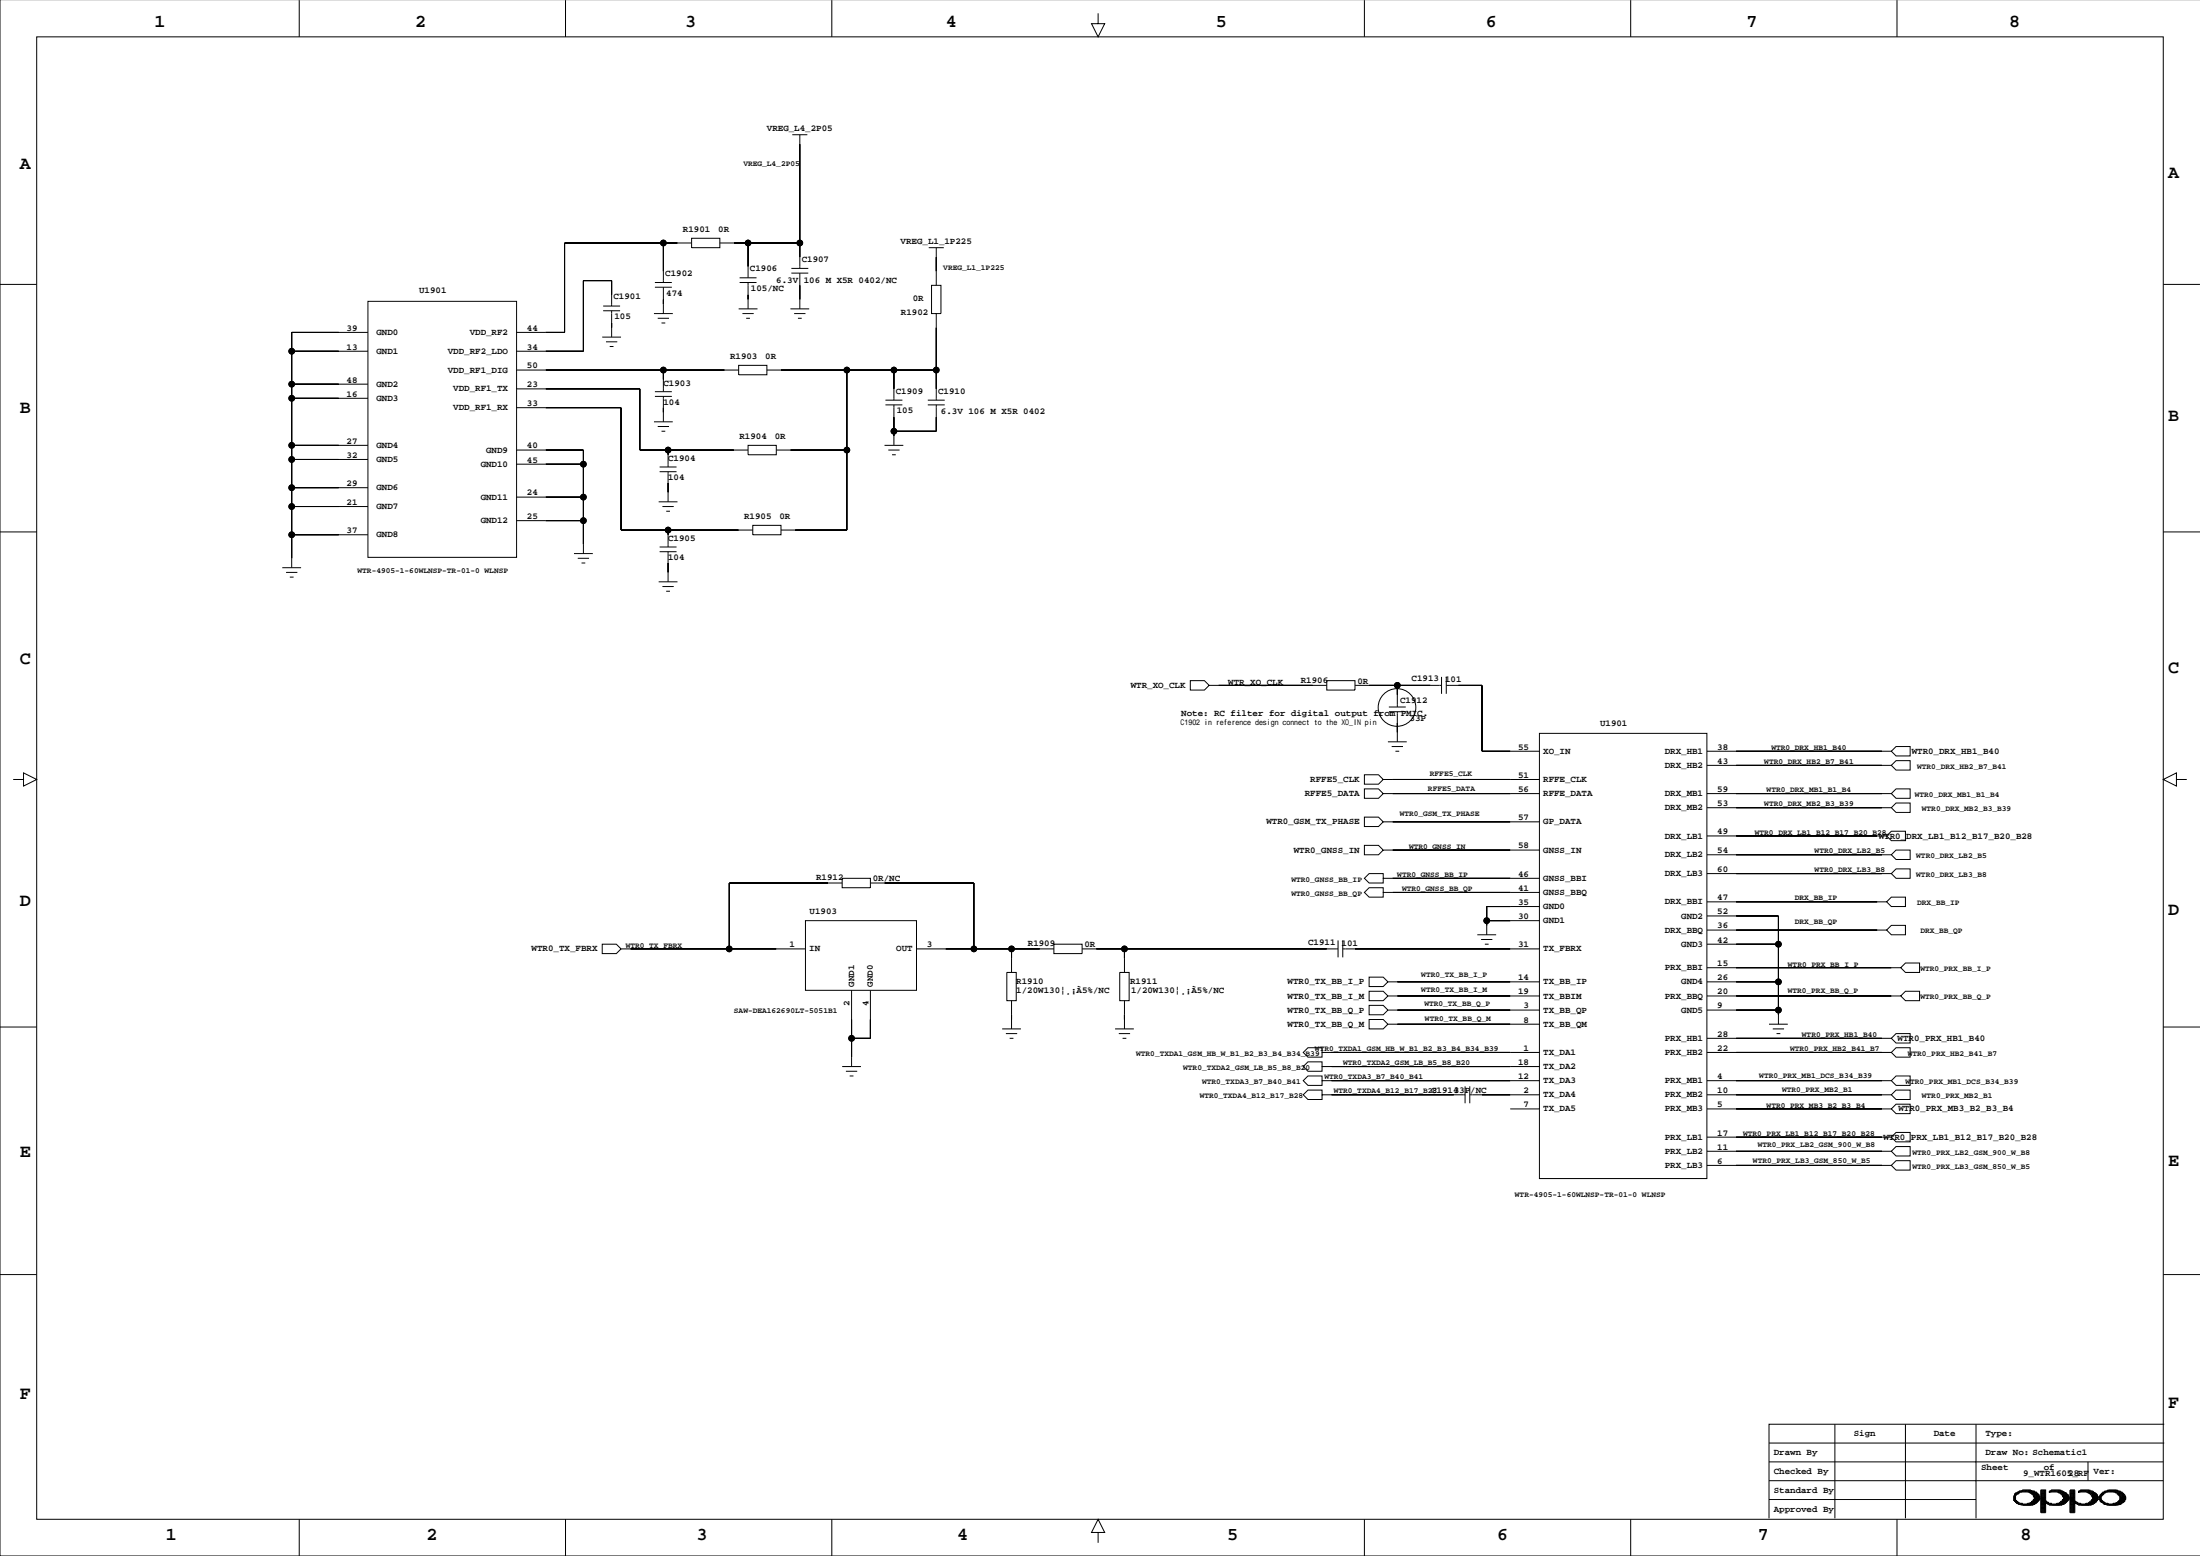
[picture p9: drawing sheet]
<svg xmlns="http://www.w3.org/2000/svg" width="594mm" height="420mm" viewBox="0 0 594 420" stroke-linecap="round" stroke-linejoin="round" font-family="sans-serif">
<g fill="none" stroke="#000" stroke-width=".27">
<path d="M0 -.1v419.9h593.8M9.9 9.9h573.9v400h-573.9zM80.8 0v9.9M152.6 0v9.9M224.5 0v9.9M296.4 3.6v2.8h1.7l-1.7 3.5-1.8-3.5h1.8M368.2 0v9.9M440.1 0v9.9M511.9 0v9.9M213.8 36.4h4.1M215.9 38.9h.1M215.9 36.4v36"/>
<path d="M215.8 44.3h.1M0 76.7h9.9M176.7 76.2h4.6M176.7 77.5h4.6M179 65.6v10.6M179 77.5v7.1M186.6 65.6h-34.2v24.1h-13M186.6 64.3h7.7v2.5h-7.7zM194.3 65.6h21.6M199.6 76.2h4.6M199.6 75h4.6M201.9 65.6v9.4"/>
<path d="M201.9 76.2v7.1M213.6 73.7h4.5M213.6 72.4h4.5M215.9 73.7v9.6M250.6 66.8h4.1M251.4 77h2.5v7.6h-2.5zM252.7 69.4h.1M252.7 66.8v10.2M583.8 76.7h9.9M78.7 94.8h20.6M99.3 89.7h-20.6v63.5M99.3 81.3h40.1v69.1h-40.1z"/>
<path d="M139.4 99.8h59.9M162.5 91h5.1M162.8 83.8h4.5M162.8 82.6h4.5M163.5 92.2h3.1M164.6 93.5h1M165.1 88.4h.1M165.1 82.6v-6.9h-7.7v19.1h-18M165.1 83.8v7.2M176.5 84.6h5.1M177.5 85.9h3.1M178.5 87.1h1"/>
<path d="M179 82.1h.1M179 99.8v5.9M199.3 98.6h7.7v2.5h-7.7zM199.3 83.3h5.1M200.4 84.6h3M201.4 85.9h1M201.9 80.8h.1M207 99.8h45.7M213.3 83.3h5.1M214.3 84.6h3.1M215.3 85.9h1.1M215.9 80.8h.1"/>
<path d="M228.5 99.8v43.2h-17.7M241.2 99.8v8.2M252.7 84.6v23.4M78.7 103.6h20.6M78.7 107.5h20.6M139.4 104.9h33.3v16.5h29.2M139.4 110h28.2v33h35.6M176.5 113.8h5.1M176.7 105.7h4.6M176.7 106.9h4.6M177.5 115.1h3.1M178.5 116.3h1"/>
<path d="M179 111.3h.1M179 106.9v6.9M239 109.2h4.5M239 108h4.5M241.2 117.6h.1M241.2 109.2v11M250.4 109.2h4.6M250.4 108h4.6M252.7 109.2v7.1h-11.5M78.7 120.2h20.6M78.7 136.7h20.6M78.7 124h20.6"/>
<path d="M78.7 131.6h20.6M139.4 121.4h18v28M139.4 125.2h18M139.4 134.1h18M177.8 135.4h5M178 126h4.6M178 127.3h4.6M178.8 136.7h3M179.8 137.9h1M180.3 132.9h.1M180.3 121.4v4.6M180.3 127.3v8.1"/>
<path d="M201.9 120.2h7.6v2.5h-7.6zM209.5 121.4h19M238.7 120.2h5.1M239.7 121.4h3.1M240.7 122.7h1.1M0 143.5h9.9M76.2 153.2h5.1M77.2 154.4h3M78.2 155.7h1M78.7 144.3h20.6M78.7 150.6h.1M139.4 140.5h18"/>
<path d="M154.9 149.4h5.1M155.9 150.6h3.1M156.9 151.9h1.1M157.4 146.8h.1M177.8 157h5M178 147.6h4.6M178 148.8h4.6M178.8 158.2h3M179.8 159.5h1M180.3 154.4h.1M180.3 143v4.6M180.3 148.8v8.2"/>
<path d="M203.2 141.7h7.6v2.6h-7.6zM583.8 143.5h9.9M326.3 184.9l-1.3 1.3h-3.8v-2.6h3.8l1.3 1.3h31.8M358.1 183.6h7.6v2.6h-7.6zM365.7 184.9h23.3M374.8 190.7h4.6M374.8 192h4.6M377.1 197.6h.1M377.1 184.9v5.8M377.1 192v8.1M389 182.6v4.6M390.3 184.9h9.7v17.8h15.4"/>
<path d="M390.3 182.6v4.6M415.4 197.9h45.3v120.1h-45.3zM3.6 210.3h2.7v-1.8l3.6 1.8-3.6 1.8v-1.8M373.3 214.1l-1.3 1.3h-3.8v-2.6h3.8l1.3 1.3h42.1M373.3 210.3l-1.3 1.3h-3.8v-2.6h3.8l1.3 1.3h42.1M374.6 200.1h5M375.6 201.4h3M376.6 202.7h1M460.7 214.1h49.7l1.3 1.3h3.8v-2.6h-3.8l-1.3 1.3M460.7 217.9h49.7l1.3 1.3h3.8v-2.5h-3.8l-1.3 1.2M460.7 206.5h49.7l1.3 1.3h3.8v-2.6h-3.8l-1.3 1.3M460.7 202.7h49.7l1.3 1.3h3.8v-2.6h-3.8l-1.3 1.3"/>
<path d="M587.4 210.3v-1.8l-3.6 1.8 3.6 1.8v-1.8h2.8M227.3 238.2h-30.5v17.8M227.3 237h7.6v2.5h-7.6zM234.9 238.2h27.9v17.8M373.3 229.3l-1.3 1.3h-3.8v-2.5h3.8l1.3 1.2h42.1M373.3 237v1.2h-3.8l-1.3-1.2 1.3-1.3h3.8v1.3h42.1M373.3 221.7l-1.3 1.3h-3.8v-2.5h3.8l1.3 1.2h42.1M460.7 235.7h49.7l1.3 1.3h3.8v-2.6h-3.8l-1.3 1.3M460.7 230.6h49.7l1.3 1.3h3.8v-2.6h-3.8l-1.3 1.3M460.7 225.5h48.5l1.2-1.2h3.8v2.5h-3.8l-1.2-1.3M167.6 256l-1.3 1.3h-3.8v-2.6h3.8l1.3 1.3h49.8M217.4 248.4h29.9v18.8h-29.9z"/>
<path d="M247.3 256h37.1M273 256v6.4M284.4 254.7h7.6v2.6h-7.6zM292 256h69.1M303.5 256v6.4M361.1 253.7v4.6M362.4 256h53M362.4 253.7v4.6M373.3 240.8v1.2h-3.8l-1.3-1.2 1.3-1.3h3.8v1.3h42.1M398.7 252.2h5.1M399.7 253.5h3.1M400.7 254.7h1"/>
<path d="M401.2 249.7h.1M401.2 248.4h14.2M415.4 244.6h-14.2v7.6M460.7 250.9h48.5l1.2 1.3h3.8v-2.5h-3.8l-1.2 1.2M460.7 243.3h48.5l1.2 1.3h3.8v-2.6h-3.8l-1.2 1.3M460.7 247.1h19.3v29.2M460.7 254.7h19.3M0 277.1h9.9M229.8 267.2v20.6M234.9 267.2v12.9h-5.1M270.4 277.6h5.1M271.5 278.9h3"/>
<path d="M271.7 262.4h2.6v7.6h-2.6zM273 275.1h.1M273 270v7.6M300.9 277.6h5.1M301.9 278.9h3.1M302.2 262.4h2.5v7.6h-2.5zM303.5 275.1h.1M303.5 270v7.6M374.6 276.3l-1.3 1.3h-3.8v-2.5h3.8l1.3 1.2h40.8M374.6 272.5l-1.3 1.3h-3.8v-2.6h3.8l1.3 1.3h40.8M374.6 268.7l-1.3 1.3h-3.8v-2.6h3.8l1.3 1.3h40.8M374.6 264.9l-1.3 1.3h-3.8v-2.6h3.8l1.3 1.3h40.8"/>
<path d="M460.7 268.7h52.3l1.2 1.3h3.8v-2.6h-3.8l-1.2 1.3M460.7 261.1h52.3l1.2 1.3h3.8v-2.6h-3.8l-1.2 1.3M460.7 264.9h19.3M460.7 272.5h19.3M477.4 276.3h5.1M478.4 277.6h3.1M479.4 278.9h1.1M480 273.8h.1M583.8 277.1h9.9M227.3 287.8h5.1M228.3 289h3M229.3 290.3h1"/>
<path d="M229.8 285.2h.1M272.5 280.1h1M303 280.1h1M356.8 295.4v1.2h-3.8l-1.3-1.2 1.3-1.3h3.8v1.3h38.6M356.8 291.6v1.2h-3.8l-1.3-1.2 1.3-1.3h3.8v1.3h58.6M356.8 287.8v1.2h-3.8l-1.3-1.2 1.3-1.3h3.8v1.3h58.6M356.8 283.9v1.3h-3.8l-1.3-1.3 1.3-1.2h3.8v1.2h58.6M395.4 293.1v4.6M396.7 295.4h18.7M396.7 293.1v4.6M407.6 299.2h7.8M460.7 280.1h49.7l1.3 1.3h3.8v-2.5h-3.8l-1.3 1.2"/>
<path d="M460.7 283.9h49.7l1.3 1.3h3.8v-2.5h-3.8l-1.3 1.2M460.7 299.2h49.7l1.3 1.3h3.8v-2.6h-3.8l-1.3 1.3M460.7 295.4h49.7l1.3 1.2h3.8v-2.5h-3.8l-1.3 1.3M460.7 291.6h49.7l1.3 1.2h3.8v-2.5h-3.8l-1.3 1.3M460.7 310.6h49.7l1.3 1.3h3.8v-2.6h-3.8l-1.3 1.3M460.7 314.4h49.7l1.3 1.3h3.8v-2.6h-3.8l-1.3 1.3M460.7 306.8h49.7l1.3-1.3h3.8v2.6h-3.8l-1.3-1.3M0 343.9h9.9M583.8 343.9h9.9M477.4 399.5h106.4M477.4 394.4h106.4M477.4 389.3h106.7"/>
<path d="M495.2 384.3v25.3M514.2 384.3v25.3M533.3 384.3v25.3M563.5 394.4v5.1M584.1 384.3h-106.7v25.3M80.8 409.9v9.9M152.6 409.9v9.9M224.5 409.9v9.9M296.4 413.5h1.7l-1.7-3.6-1.8 3.6h1.8v2.8M368.2 409.9v9.9M440.1 409.9v9.9M477.4 404.6h55.9"/>
<path d="M511.9 409.9v9.9M543.4 403.8h.5M543.4 404.1h.5M543.4 404.3h.5M543.4 404.6h.5v.7h.8v.5h4.6M543.4 404.8h.8v.5M543.7 403.3h.5v-.5h.8v-.5h3.8v1.3h1.5M543.7 403l.5-.2a5.5 5.5 0 0 1 5.1-.3h.2v.3l.5 .2v.3h.3v.5h.2v.3a1.74 1.74 0 0 1-1.2 1.5 2.07 2.07 0 0 1-1.8 .5 6.1 6.1 0 0 1-3.3-.5v-.3h-.3l-.2-.5h-.3v-1zM543.9 403.6l.6-.6a3.8 3.8 0 0 1 2.7-.5l1.6 .8v.5h.2v.8h-.2v.2l-.5 .3v.2l-.8 .3a2.16 2.16 0 0 1-2 0l-1.6-.8zM543.9 403v.6h-.5M544.2 405.6h.8v.2M544.5 402.5v.5"/>
<path d="M545.2 402.3v.2M545.2 405.6v.2M545.5 402.3v.2M545.5 405.6v.5M545.7 405.6v.5M546 402v.5M546.2 402v.5M546.2 405.8v.3M546.5 402v.5M546.5 405.8v.3M546.7 402v.5M546.7 405.8v.3"/>
<path d="M547 402v.5M547 405.8v.3M547.2 402v.5h2.1v3.1M547.2 405.6v.5M547.5 402v.5M547.5 405.6v.5M547.8 402v.8h1.7M548 402.8v-.8h-2.3v.5h-1v.5h-1v2.1h.8v.5M548 405.3v.8h-2v-.3M548.3 402v1h1.7v2.1h-1.5v1M548.5 402.3v.7M548.8 403.3h1.5v1.5h-1.8"/>
<path d="M548.8 403.8h1.5M549 404.1h1.5M549 402.5v3.3M549.5 402.5v3.1h-1.7v.5M549.8 402.8v2.5h-1.5v.8M550.3 404.6h-1.5v1.2M550.5 404.1v.2h-1.5M550.8 402.3h1.3M550.8 402.5h1.3M550.8 402.8h1.3M550.8 403h1.3M550.8 403.3h1.3"/>
<path d="M550.8 403.6h1.3M550.8 403.8h1.3M550.8 404.1h1.3M550.8 404.3h1.3M550.8 404.6h1.3M550.8 404.8h1.3M550.8 405.1h1.5v.5M550.8 405.3h1.8v.5h4.5M550.8 405.6h2v.2M550.8 405.8h1.3M550.8 406.1h1.3M550.8 406.3h1.3"/>
<path d="M550.8 406.6h1.3M550.8 406.9h1.3M550.8 407.1h1.3M550.8 407.4h1.3M550.8 407.6h1.3M550.8 407.9h1.3M551.1 402v6.1M551.3 402v6.1M551.6 402v6.1M551.8 402v6.1M552.1 404.8v-2.8h-1.3v6.1M552.1 404.8v3.3h-1.3"/>
<path d="M552.1 402h-1.3v6.1M553.1 402.3l.5-.3h2.5v.3h.5l1.1 .5v.2l.5 .3v.5h.2v.3a2.05 2.05 0 0 1-1.8 1.7l-.2 .3h-3.3l-1-.8M553.1 402.3v.5v-.3h2.3l.2 .3h.5l.5 1h.3v.8h-.3l-.2 .5h-.3v.2l-.7 .3a2.16 2.16 0 0 1-2.1 0h-.5v-.3h-.2l-.5-.5M553.1 402.5h.5v-.5h2.3v.8M553.1 402.3h3.5v1.3h1.6M553.1 405.6v.2M553.3 402.3v.2M553.3 405.6v.5M553.6 405.6v.5M553.8 402v.5M554.1 402v.5M554.1 405.8v.3"/>
<path d="M554.4 402v.5M554.4 405.8v.3M554.6 402v.5M554.6 405.8v.3M554.9 402v.5M554.9 405.8v.3M555.1 402v.5h2v3.1M555.1 405.6v.5M555.4 402v.5M555.4 405.6v.5M555.6 402v.8h1.8M555.9 405.3v.8h-2.1v-.3"/>
<path d="M556.1 402v1h1.8v2.1h-1.5v1M556.4 402.3v.7M556.6 403.3h1.6v1.5h-1.8M556.6 403.8h1.6M556.9 404.1h1.5v.2h-1.5M556.9 402.5v3.3M557.4 402.5v3.1h-1.8v.5M557.7 402.8v2.5h-1.6v.8M558.2 404.6h-1.6v1.2M558.7 402h1.2v6.1h-1.2zM558.7 402.3h1.2M558.7 402.5h1.2"/>
<path d="M558.7 402.8h1.2M558.7 403h1.2M558.7 403.3h1.2M558.7 403.6h1.2M558.7 403.8h1.2M558.7 404.1h1.2M558.7 404.3h1.2M558.7 404.6h1.2M558.7 405.1h1.5v.5M558.7 405.3h1.8v.3M558.7 405.6h2M558.7 405.8h1.2"/>
<path d="M558.7 406.1h1.2M558.7 406.3h1.2M558.7 406.6h1.2M558.7 406.9h1.2M558.7 407.1h1.2M558.7 407.4h1.2M558.7 407.6h1.2M558.7 407.9h1.2M558.9 402v6.1M559.2 402v6.1M559.4 402v6.1M559.7 402v6.1"/>
<path d="M560.5 405.8h4.5M560.7 405.3v.5M561 402.3v.5v-.3h.7a2.68 2.68 0 0 1 2.8 1.1v.2h.3v.8h-.3v.2l-.5 .3v.2l-.8 .3a2.16 2.16 0 0 1-2 0h-.5v-.3l-.8-.2v-.3h-1.2M561 402.3l.5-.3h2.5v.3h.3a.8 .8 0 0 1 1 .5h.2l.5 .5 .3 .5a2.09 2.09 0 0 1-1.5 2l-.5 .3h-3.3v-.3l-1.1-.2v-.3M561 402.5h.5v-.5h2.3v.8M561 402.3h3.5v1h1.5M561 405.6v.2M561.2 402.3v.2M561.2 405.6v.5M561.5 405.6v.5M561.7 402v.5M562 402v.5"/>
<path d="M562 405.8v.3M562.2 402v.5M562.2 405.8v.3M562.5 402v.5M562.5 405.8v.3M562.7 402v.5M562.7 405.8v.3M563 402v.5h2v3.1M563 405.6v.5M563.2 402v.5M563.2 405.6v.5M563.5 402.8h1.8"/>
<path d="M563.5 402v.5M563.8 405.3v.8h-2.1v-.3M564 402.3v.7h1.8v2.3M564.3 402.3v.7M564.5 403.6h1.5v1.2h-1.5v1M564.5 404.6h1.8M564.8 403.8h1.5M564.8 404.1h1.5M564.8 404.3h1.5M564.8 402.3v3.5M565.3 402.5v3.1h-1.8v.5M565.5 402.8v2.5h-1.5v.8"/>
<path d="M565.8 405.1h-1.5v1M566.5 404.1h.6M566.5 404.3h.6v1M566.5 404.6h.6M566.8 404.8h.5v.5h.5M566.8 403.3l.5-.5h.3v-.3h.5v-.2h.7v-.3h2.6v.3h.7v.2a1.7 1.7 0 0 1 1.6 2.1l-.3 .5-1 .5v.2l-1 .3h-2.6l-1-.3v-.2l-.7-.3-.3-.5a1.17 1.17 0 0 1 0-1.5zM567.1 403.6l.5-.3a1.37 1.37 0 0 1 1.7-.8h.5a1.37 1.37 0 0 1 1.8 .8 .97 .97 0 0 1 .6 .9 .97 .97 0 0 1-.6 .9 1.23 1.23 0 0 1-1.2 .5l-.3 .2h-1l-.3-.2a1.73 1.73 0 0 1-1.7-1.3zM567.1 405.1h.5v.5h.7v.2M567.3 403.3h-.5v1.8M567.3 402.8v.8h-.5M567.6 403.3v-.5h.7v-.5h3.6v1.3h1.5M568.1 402.3v.5"/>
<path d="M568.1 405.3v.5M568.6 402.3v.2M568.6 405.6v.5M568.8 402v.5h-1v.5h-.7v.8h-.6M568.8 405.6v.5M569.1 402.5v-.5h2v.8M569.3 402v.5M569.3 405.8v.3M569.6 402v.5M569.6 405.8v.3M569.8 402v.5M569.8 405.8v.3"/>
<path d="M570.1 402v.5M570.1 405.8v.3M570.4 402v.5h2v3.3h-4.6v-.7M570.4 405.6v.5M570.6 402v.5M570.6 405.6v.5M570.9 402v.8h1.7M571.1 405.3v.8h-2v-.3M571.4 403h1.7v2.1h-1.5v1M571.4 402v.8M571.6 402.3v.7M571.9 403.3h1.5v1.5h-1.5v1.3"/>
<path d="M572.1 403.8h1.6v.8h-1.6M572.1 404.1h1.6M572.1 404.3h1.6M572.1 402.3v3.5M572.6 402.5v3.1h-1.7v.5M572.9 402.8v2.8M572.9 405.3h-1.5v.8"/>
<circle cx="179" cy="65.6" r=".76"/>
<circle cx="201.9" cy="65.6" r=".76"/>
<circle cx="215.9" cy="65.6" r=".76"/>
<circle cx="78.7" cy="94.8" r=".76"/>
<circle cx="179" cy="99.8" r=".76"/>
<circle cx="228.5" cy="99.8" r=".76"/>
<circle cx="241.2" cy="99.8" r=".76"/>
<circle cx="252.7" cy="99.8" r=".76"/>
<circle cx="78.7" cy="107.5" r=".76"/>
<circle cx="78.7" cy="103.6" r=".76"/>
<circle cx="241.2" cy="116.3" r=".76"/>
<circle cx="78.7" cy="120.2" r=".76"/>
<circle cx="78.7" cy="136.7" r=".76"/>
<circle cx="78.7" cy="124" r=".76"/>
<circle cx="78.7" cy="131.6" r=".76"/>
<circle cx="157.4" cy="134.1" r=".76"/>
<circle cx="157.4" cy="125.2" r=".76"/>
<circle cx="180.3" cy="121.4" r=".76"/>
<circle cx="228.5" cy="121.4" r=".76"/>
<circle cx="78.7" cy="144.3" r=".76"/>
<circle cx="157.4" cy="140.5" r=".76"/>
<circle cx="180.3" cy="143" r=".76"/>
<circle cx="377" cy="190.9" r="5.1"/>
<circle cx="377.1" cy="184.9" r=".76"/>
<circle cx="196.8" cy="256" r=".76"/>
<circle cx="262.8" cy="256" r=".76"/>
<circle cx="273" cy="256" r=".76"/>
<circle cx="303.5" cy="256" r=".76"/>
<circle cx="401.2" cy="248.4" r=".76"/>
<circle cx="480" cy="254.7" r=".76"/>
<circle cx="480" cy="264.9" r=".76"/>
<circle cx="480" cy="272.5" r=".76"/>
<circle cx="229.8" cy="280.1" r=".76"/>
</g>
<g fill="#000" stroke="#000" stroke-width=".27">
<path d="M215.9 38.9v26.7zM152.4 65.6v24.1zM157.4 75.7v19.1zM165.1 75.7v3.8zM157.4 75.7h7.7zM152.4 65.6h26.6zM179 65.6v7.6zM179 65.6h3.8zM201.9 79.5v1.3zM198.1 65.6h3.8zM201.9 65.6v6.3zM215.9 77v3.8z"/>
<path d="M215.9 65.6v3.8zM201.9 65.6h14zM252.7 69.4v3.8zM78.7 89.7v5.1zM78.7 94.8v8.8zM78.7 94.8h12.7zM78.7 89.7h12.7zM147.3 89.7h5.1zM147.3 94.8h10.1zM165.1 87.1v1.3zM179 80.8v1.3zM147.3 99.8h31.7z"/>
<path d="M179 99.8v2.6zM179 99.8h16.5zM210.8 99.8h17.7zM228.5 99.8v21.6zM228.5 99.8h12.7zM241.2 99.8v5.1zM252.7 99.8v5.1zM252.7 88.4v11.4zM241.2 99.8h11.5zM78.7 107.5v12.7zM78.7 103.6v3.9zM78.7 107.5h12.7z"/>
<path d="M78.7 103.6h12.7zM147.3 110h20.3zM167.6 110v33zM147.3 104.9h25.4zM172.7 104.9v16.5zM179 110v1.3zM241.2 116.3v1.3zM241.2 112.5v3.8zM252.7 112.5v3.8zM241.2 116.3h11.5zM78.7 136.7v7.6zM78.7 131.6v5.1z"/>
<path d="M78.7 124v7.6zM78.7 120.2v3.8zM78.7 136.7h12.7zM78.7 131.6h12.7zM78.7 124h12.7zM78.7 120.2h12.7zM147.3 121.4h10.1zM157.4 121.4v3.8zM147.3 125.2h10.1zM147.3 134.1h10.1zM157.4 134.1v6.4zM157.4 125.2v8.9z"/>
<path d="M180.3 130.3v2.6zM172.7 121.4h7.6zM180.3 121.4v1.3zM180.3 121.4h17.8zM213.3 121.4h15.2zM228.5 121.4v21.6zM78.7 144.3v6.3zM78.7 144.3h12.7zM147.3 140.5h10.1zM157.4 140.5v6.3zM180.3 151.9v2.5zM167.6 143h12.7z"/>
<path d="M180.3 143v1.3zM180.3 143h19zM214.6 143h13.9zM328.9 184.9h25.3zM377.1 195.1v2.5zM377.1 184.9v2.5zM369.5 184.9h7.6zM377.1 184.9h8.9zM400 184.9v17.8zM393.6 184.9h6.4zM375.8 210.3h31.8zM400 202.7h7.6z"/>
<path d="M375.8 214.1h31.8zM468.5 206.5h39.4zM468.5 214.1h39.4zM468.5 217.9h39.4zM468.5 202.7h39.4zM196.8 238.2v17.8zM196.8 238.2h26.7zM238.7 238.2h24.1zM262.8 238.2v17.8zM375.8 221.7h31.8zM375.8 237h31.8zM375.8 229.3h31.8z"/>
<path d="M468.5 225.5h38.1zM468.5 235.7h39.4zM468.5 230.6h39.4zM170.1 256h26.7zM196.8 256h12.7zM255.2 256h7.6zM262.8 256h10.2zM273 256v2.6zM273 256h7.6zM295.8 256h7.7zM303.5 256v2.6zM303.5 256h54.6z"/>
<path d="M401.2 244.6v3.8zM401.2 248.4v1.3zM401.2 248.4h6.4zM401.2 244.6h6.4zM365.7 256h41.9zM375.8 240.8h31.8zM468.5 247.1h11.5zM480 247.1v7.6zM468.5 254.7h11.5zM480 254.7v10.2zM468.5 250.9h38.1zM468.5 243.3h38.1z"/>
<path d="M229.8 275.1v5zM234.9 275.1v5zM273 273.8v1.3zM303.5 273.8v1.3zM377.1 268.7h30.5zM377.1 264.9h30.5zM377.1 276.3h30.5zM377.1 272.5h30.5zM468.5 264.9h11.5zM468.5 272.5h11.5zM480 272.5v1.3zM480 264.9v7.6z"/>
<path d="M468.5 261.1h41.9zM468.5 268.7h41.9zM229.8 280.1v5.1zM229.8 280.1h5.1zM359.3 295.4h33zM359.3 283.9h48.3zM359.3 287.8h48.3zM359.3 291.6h48.3zM400 295.4h7.6zM468.5 283.9h39.4zM468.5 280.1h39.4zM468.5 299.2h39.4z"/>
<path d="M468.5 295.4h39.4zM468.5 291.6h39.4zM468.5 314.4h39.4zM468.5 306.8h39.4zM468.5 310.6h39.4z"/>
<circle cx="179" cy="65.6" r=".76"/>
<circle cx="201.9" cy="65.6" r=".76"/>
<circle cx="215.9" cy="65.6" r=".76"/>
<circle cx="78.7" cy="94.8" r=".76"/>
<circle cx="179" cy="99.8" r=".76"/>
<circle cx="228.5" cy="99.8" r=".76"/>
<circle cx="241.2" cy="99.8" r=".76"/>
<circle cx="252.7" cy="99.8" r=".76"/>
<circle cx="78.7" cy="107.5" r=".76"/>
<circle cx="78.7" cy="103.6" r=".76"/>
<circle cx="241.2" cy="116.3" r=".76"/>
<circle cx="78.7" cy="120.2" r=".76"/>
<circle cx="78.7" cy="136.7" r=".76"/>
<circle cx="78.7" cy="124" r=".76"/>
<circle cx="78.7" cy="131.6" r=".76"/>
<circle cx="157.4" cy="134.1" r=".76"/>
<circle cx="157.4" cy="125.2" r=".76"/>
<circle cx="180.3" cy="121.4" r=".76"/>
<circle cx="228.5" cy="121.4" r=".76"/>
<circle cx="78.7" cy="144.3" r=".76"/>
<circle cx="157.4" cy="140.5" r=".76"/>
<circle cx="180.3" cy="143" r=".76"/>
<circle cx="377.1" cy="184.9" r=".76"/>
<circle cx="196.8" cy="256" r=".76"/>
<circle cx="262.8" cy="256" r=".76"/>
<circle cx="273" cy="256" r=".76"/>
<circle cx="303.5" cy="256" r=".76"/>
<circle cx="401.2" cy="248.4" r=".76"/>
<circle cx="480" cy="254.7" r=".76"/>
<circle cx="480" cy="264.9" r=".76"/>
<circle cx="480" cy="272.5" r=".76"/>
<circle cx="229.8" cy="280.1" r=".76"/>
</g>
<g font-size="4.9">
<text x="41.7" y="7.3">1</text>
<text x="112" y="7.3">2</text>
<text x="184.9" y="7.3">3</text>
<text x="255.3" y="7.3">4</text>
<text x="328.1" y="7.3">5</text>
<text x="401" y="7.3">6</text>
<text x="471.4" y="7.3">7</text>
<text x="542.2" y="7.3">8</text>
<text x="5.4" y="45.6">A</text>
<text x="585.1" y="47.9">A</text>
<text x="5.4" y="111.4">B</text>
<text x="585.1" y="113.7">B</text>
<text x="5.4" y="179.2">C</text>
<text x="585.1" y="181.5">C</text>
<text x="5.4" y="244.4">D</text>
<text x="585.1" y="246.7">D</text>
<text x="5.4" y="312.3">E</text>
<text x="585.1" y="314.5">E</text>
<text x="5.4" y="377.5">F</text>
<text x="585.1" y="379.8">F</text>
<text x="44.7" y="415.6">1</text>
<text x="115.1" y="415.6">2</text>
<text x="188" y="415.6">3</text>
<text x="258.3" y="415.6">4</text>
<text x="331.2" y="415.6">5</text>
<text x="404.1" y="415.6">6</text>
<text x="474.4" y="415.6">7</text>
<text x="545.3" y="415.6">8</text>
</g>
<g font-size="2.5">
<text x="207" y="35.3">VREG_L4_2P05</text>
<text x="184.3" y="62.6">R1901</text>
<text x="193.8" y="62.6">0R</text>
<text x="243" y="65.7">VREG_L1_1P225</text>
<text x="216.4" y="70.6">C1907</text>
<text x="179.5" y="74.4">C1902</text>
<text x="202.4" y="73.2">C1906</text>
<text x="209.5" y="76.2">6.3V 106 M X5R 0402/NC</text>
<text x="113.1" y="79.1">U1901</text>
<text x="165.6" y="80.8">C1901</text>
<text x="179.8" y="79.8">474</text>
<text x="202.6" y="78.5">105/NC</text>
<text x="246.3" y="81.3">0R</text>
<text x="93.5" y="89.2">39</text>
<text x="142.2" y="89.2">44</text>
<text x="165.8" y="86.1">105</text>
<text x="243.1" y="85.1">R1902</text>
<text x="93.5" y="94.3">13</text>
<text x="101.6" y="95.5">GND1</text>
<text x="101.6" y="90.4">GND0</text>
<text x="120.8" y="95.5">VDD_RF2_LDO</text>
<text x="126.8" y="90.4">VDD_RF2</text>
<text x="142.2" y="94.3">34</text>
<text x="120.8" y="100.5">VDD_RF1_DIG</text>
<text x="142.2" y="99.4">50</text>
<text x="197" y="96.9">R1903</text>
<text x="206.5" y="96.9">0R</text>
<text x="93.5" y="107">16</text>
<text x="93.5" y="103.2">48</text>
<text x="101.6" y="104.3">GND2</text>
<text x="122.3" y="105.6">VDD_RF1_TX</text>
<text x="142.2" y="104.5">23</text>
<text x="179" y="104.2">C1903</text>
<text x="241.8" y="106.2">C1909</text>
<text x="253.2" y="106.2">C1910</text>
<text x="101.6" y="108.2">GND3</text>
<text x="122.3" y="110.7">VDD_RF1_RX</text>
<text x="142.2" y="109.6">33</text>
<text x="179" y="109.2">104</text>
<text x="242" y="111.5">105</text>
<text x="253.9" y="111.8">6.3V 106 M X5R 0402</text>
<text x="93.5" y="119.7">27</text>
<text x="199.6" y="118.4">R1904</text>
<text x="209.1" y="118.4">0R</text>
<text x="93.5" y="123.5">32</text>
<text x="101.6" y="120.8">GND4</text>
<text x="101.6" y="124.7">GND5</text>
<text x="129.7" y="125.9">GND10</text>
<text x="131.2" y="122.1">GND9</text>
<text x="142.2" y="124.8">45</text>
<text x="142.2" y="121">40</text>
<text x="180.3" y="124.5">C1904</text>
<text x="93.5" y="131.1">29</text>
<text x="180.3" y="129.6">104</text>
<text x="93.5" y="136.2">21</text>
<text x="101.6" y="132.3">GND6</text>
<text x="101.6" y="137.4">GND7</text>
<text x="129.7" y="134.8">GND11</text>
<text x="142.2" y="133.7">24</text>
<text x="93.5" y="143.8">37</text>
<text x="129.7" y="141.2">GND12</text>
<text x="142.2" y="140">25</text>
<text x="200.8" y="140">R1905</text>
<text x="210.3" y="140">0R</text>
<text x="101.6" y="145">GND8</text>
<text x="180.3" y="146.1">C1905</text>
<text x="180.3" y="151.1">104</text>
<text x="305.2" y="185.6">WTR_XO_CLK</text>
<text x="331.5" y="184.9">WTR_XO_CLK</text>
<text x="351" y="184.2">R1906</text>
<text x="366.3" y="184.5">0R</text>
<text x="381" y="183.8">C1913</text>
<text x="390" y="184">101</text>
<text x="377.9" y="189.6">C1912</text>
<text x="318.8" y="193.2">Note: RC filter for digital output from PMIC.</text>
<text x="380.4" y="194.6">33P</text>
<text x="431.8" y="195.9">U1901</text>
<text x="409.7" y="202.2">55</text>
<text x="416.5" y="203.4">XO_IN</text>
<text x="449.3" y="203.4">DRX_HB1</text>
<text x="463.4" y="202.2">38</text>
<text x="515.9" y="203.4">WTR0_DRX_HB1_B40</text>
<text x="409.7" y="209.9">51</text>
<text x="449.3" y="207.2">DRX_HB2</text>
<text x="463.4" y="206.1">43</text>
<text x="352.1" y="214.8">RFFE5_DATA</text>
<text x="353.6" y="211">RFFE5_CLK</text>
<text x="409.7" y="213.7">56</text>
<text x="416.5" y="211">RFFE_CLK</text>
<text x="416.5" y="214.8">RFFE_DATA</text>
<text x="449.3" y="214.8">DRX_MB1</text>
<text x="463.4" y="213.7">59</text>
<text x="409.7" y="221.3">57</text>
<text x="449.3" y="218.6">DRX_MB2</text>
<text x="463.4" y="217.5">53</text>
<text x="341.8" y="222.4">WTR0_GSM_TX_PHASE</text>
<text x="416.5" y="222.4">GP_DATA</text>
<text x="449.3" y="226.2">DRX_LB1</text>
<text x="463.4" y="225.1">49</text>
<text x="507" y="226.2">WTR0_DRX_LB1_B12_B17_B20_B28</text>
<text x="349.2" y="230">WTR0_GNSS_IN</text>
<text x="409.7" y="228.9">58</text>
<text x="416.5" y="230">GNSS_IN</text>
<text x="449.3" y="231.3">DRX_LB2</text>
<text x="463.4" y="230.2">54</text>
<text x="220.3" y="237.6">R1912</text>
<text x="235.5" y="237.8">0R/NC</text>
<text x="409.7" y="236.5">46</text>
<text x="416.5" y="237.7">GNSS_BBI</text>
<text x="449.3" y="236.4">DRX_LB3</text>
<text x="463.4" y="235.3">60</text>
<text x="409.7" y="244.1">35</text>
<text x="409.7" y="240.3">41</text>
<text x="416.5" y="241.5">GNSS_BBQ</text>
<text x="416.5" y="245.3">GND0</text>
<text x="449.3" y="244">DRX_BBI</text>
<text x="463.4" y="242.9">47</text>
<text x="218.5" y="246.7">U1903</text>
<text x="409.7" y="248">30</text>
<text x="416.5" y="249.1">GND1</text>
<text x="449.3" y="251.6">DRX_BBQ</text>
<text x="453.7" y="247.8">GND2</text>
<text x="463.4" y="250.5">36</text>
<text x="463.4" y="246.7">52</text>
<text x="143.5" y="256.7">WTR0_TX_FBRX</text>
<text x="213.1" y="255.6">1</text>
<text x="218.4" y="256.7">IN</text>
<text x="241.9" y="256.7">OUT</text>
<text x="250.1" y="255.6">3</text>
<text x="277.4" y="255.3">R1909</text>
<text x="292.7" y="255.6">0R</text>
<text x="353" y="254.9">C1911</text>
<text x="362.1" y="255.2">101</text>
<text x="409.7" y="255.6">31</text>
<text x="416.5" y="256.7">TX_FBRX</text>
<text x="453.7" y="255.4">GND3</text>
<text x="463.4" y="254.3">42</text>
<text x="449.3" y="261.8">PRX_BBI</text>
<text x="463.4" y="260.7">15</text>
<text x="230.5" y="266.2" transform="rotate(-90 230.5 266.2)">GND1</text>
<text x="235.6" y="266.2" transform="rotate(-90 235.6 266.2)">GND0</text>
<text x="274.3" y="267.9">1/20W130¦¸¡À5%/NC</text>
<text x="274.3" y="265.4">R1910</text>
<text x="305" y="265.4">R1911</text>
<text x="305.2" y="267.9">1/20W130¦¸¡À5%/NC</text>
<text x="347.5" y="269.4">WTR0_TX_BB_I_M</text>
<text x="347.5" y="265.6">WTR0_TX_BB_I_P</text>
<text x="409.7" y="268.3">19</text>
<text x="409.7" y="264.5">14</text>
<text x="416.5" y="265.6">TX_BB_IP</text>
<text x="416.5" y="269.4">TX_BBIM</text>
<text x="449.3" y="269.4">PRX_BBQ</text>
<text x="453.7" y="265.6">GND4</text>
<text x="463.4" y="268.3">20</text>
<text x="463.4" y="264.5">26</text>
<text x="229.3" y="271.5" transform="rotate(-90 229.3 271.5)">2</text>
<text x="234.4" y="271.5" transform="rotate(-90 234.4 271.5)">4</text>
<text x="347.5" y="273.2">WTR0_TX_BB_Q_P</text>
<text x="411.2" y="275.9">8</text>
<text x="411.2" y="272.1">3</text>
<text x="416.5" y="273.2">TX_BB_QP</text>
<text x="453.7" y="273.2">GND5</text>
<text x="463.4" y="272.1">9</text>
<text x="347.5" y="277">WTR0_TX_BB_Q_M</text>
<text x="416.5" y="277">TX_BB_QM</text>
<text x="449.3" y="280.8">PRX_HB1</text>
<text x="463.4" y="279.7">28</text>
<text x="512.1" y="280.8">WTR0_PRX_HB1_B40</text>
<text x="409.7" y="287.3">18</text>
<text x="411.2" y="283.5">1</text>
<text x="416.5" y="284.6">TX_DA1</text>
<text x="449.3" y="284.6">PRX_HB2</text>
<text x="463.4" y="283.5">22</text>
<text x="409.7" y="291.1">12</text>
<text x="416.5" y="288.4">TX_DA2</text>
<text x="416.5" y="292.3">TX_DA3</text>
<text x="449.3" y="292.3">PRX_MB1</text>
<text x="463.4" y="291.1">4</text>
<text x="386.2" y="294.9">C1914</text>
<text x="392.3" y="294.9">33P/NC</text>
<text x="411.2" y="298.7">7</text>
<text x="411.2" y="294.9">2</text>
<text x="416.5" y="296.1">TX_DA4</text>
<text x="416.5" y="299.9">TX_DA5</text>
<text x="449.3" y="296.1">PRX_MB2</text>
<text x="449.3" y="299.9">PRX_MB3</text>
<text x="463.4" y="298.7">5</text>
<text x="463.4" y="294.9">10</text>
<text x="512.3" y="299.9">WTR0_PRX_MB3_B2_B3_B4</text>
<text x="449.3" y="307.5">PRX_LB1</text>
<text x="449.3" y="311.3">PRX_LB2</text>
<text x="463.4" y="310.2">11</text>
<text x="463.4" y="306.4">17</text>
<text x="508.3" y="307.5">WTR0_PRX_LB1_B12_B17_B20_B28</text>
<text x="449.3" y="315.1">PRX_LB3</text>
<text x="463.4" y="314">6</text>
<text x="500.3" y="387.5">Sign</text>
<text x="521.9" y="387.5">Date</text>
<text x="535.8" y="387.5">Type:</text>
<text x="478.7" y="392.6">Drawn By</text>
<text x="535.8" y="392.6">Draw No: Schematic1</text>
<text x="478.7" y="397.6">Checked By</text>
<text x="534.7" y="396.6">Sheet</text>
<text x="546" y="398.2">9_WTR1605_RF</text>
<text x="551.6" y="396.6">of</text>
<text x="558.2" y="398.2">28</text>
<text x="565" y="397.6">Ver:</text>
<text x="478.7" y="402.7">Standard By</text>
<text x="478.7" y="407.8">Approved By</text>
</g>
<g font-size="2.1">
<text x="200.6" y="44.9">VREG_L4_2P05</text>
<text x="254.6" y="72.8">VREG_L1_1P225</text>
<text x="96.5" y="154.7">WTR-4905-1-60WLNSP-TR-01-0 WLNSP</text>
<text x="318.6" y="195.6">C1902 in reference design connect to the XO_IN pin</text>
<text x="478" y="202.3">WTR0_DRX_HB1_B40</text>
<text x="385.9" y="209.4">RFFE5_CLK</text>
<text x="476.1" y="206.1">WTR0_DRX_HB2_B7_B41</text>
<text x="517.4" y="207.4">WTR0_DRX_HB2_B7_B41</text>
<text x="385.4" y="213.4">RFFE5_DATA</text>
<text x="476.8" y="213.7">WTR0_DRX_MB1_B1_B4</text>
<text x="516.8" y="215">WTR0_DRX_MB1_B1_B4</text>
<text x="377.7" y="220.1">WTR0_GSM_TX_PHASE</text>
<text x="476.1" y="217.5">WTR0_DRX_MB2_B3_B39</text>
<text x="518.7" y="218.8">WTR0_DRX_MB2_B3_B39</text>
<text x="473.6" y="225.2">WTR0_DRX_LB1_B12_B17_B20_B28</text>
<text x="380.3" y="229">WTR0_GNSS_IN</text>
<text x="489.7" y="230.2">WTR0_DRX_LB2_B5</text>
<text x="517.2" y="231.5">WTR0_DRX_LB2_B5</text>
<text x="348.5" y="237.9">WTR0_GNSS_BB_IP</text>
<text x="377.1" y="236.6">WTR0_GNSS_BB_IP</text>
<text x="489.7" y="235.3">WTR0_DRX_LB3_B8</text>
<text x="517.2" y="236.6">WTR0_DRX_LB3_B8</text>
<text x="348.5" y="241.7">WTR0_GNSS_BB_QP</text>
<text x="378.4" y="240.4">WTR0_GNSS_BB_QP</text>
<text x="484.4" y="242.9">DRX_BB_IP</text>
<text x="517.4" y="244.2">DRX_BB_IP</text>
<text x="484.4" y="249.3">DRX_BB_QP</text>
<text x="518.3" y="251.7">DRX_BB_QP</text>
<text x="168.9" y="255.6">WTR0_TX_FBRX</text>
<text x="383.6" y="263.7">WTR0_TX_BB_I_P</text>
<text x="482.5" y="260.8">WTR0_PRX_BB_I_P</text>
<text x="518.3" y="261.9">WTR0_PRX_BB_I_P</text>
<text x="383.6" y="267.5">WTR0_TX_BB_I_M</text>
<text x="482.5" y="267.9">WTR0_PRX_BB_Q_P</text>
<text x="518.3" y="269.5">WTR0_PRX_BB_Q_P</text>
<text x="198.1" y="273.4">SAW-DEA162690LT-5051B1</text>
<text x="384.4" y="271.5">WTR0_TX_BB_Q_P</text>
<text x="384.6" y="275.6">WTR0_TX_BB_Q_M</text>
<text x="486.3" y="279.8">WTR0_PRX_HB1_B40</text>
<text x="306.6" y="284.8">WTR0_TXDA1_GSM_HB_W_B1_B2_B3_B4_B34_B39</text>
<text x="354.9" y="283.6">WTR0_TXDA1_GSM_HB_W_B1_B2_B3_B4_B34_B39</text>
<text x="362.5" y="287.4">WTR0_TXDA2_GSM_LB_B5_B8_B20</text>
<text x="483.1" y="283.6">WTR0_PRX_HB2_B41_B7</text>
<text x="514.9" y="284.8">WTR0_PRX_HB2_B41_B7</text>
<text x="319.3" y="288.6">WTR0_TXDA2_GSM_LB_B5_B8_B20</text>
<text x="324.4" y="292.5">WTR0_TXDA3_B7_B40_B41</text>
<text x="357.4" y="291.2">WTR0_TXDA3_B7_B40_B41</text>
<text x="474.8" y="290.9">WTR0_PRX_MB1_DCS_B34_B39</text>
<text x="514.2" y="292.5">WTR0_PRX_MB1_DCS_B34_B39</text>
<text x="323.8" y="296.3">WTR0_TXDA4_B12_B17_B28</text>
<text x="360" y="295">WTR0_TXDA4_B12_B17_B28</text>
<text x="476.8" y="298.8">WTR0_PRX_MB3_B2_B3_B4</text>
<text x="480.9" y="294.7">WTR0_PRX_MB2_B1</text>
<text x="518.7" y="296.3">WTR0_PRX_MB2_B1</text>
<text x="470.4" y="306.4">WTR0_PRX_LB1_B12_B17_B20_B28</text>
<text x="474.4" y="309.5">WTR0_PRX_LB2_GSM_900_W_B8</text>
<text x="516.1" y="311.5">WTR0_PRX_LB2_GSM_900_W_B8</text>
<text x="473.1" y="313.8">WTR0_PRX_LB3_GSM_850_W_B5</text>
<text x="516.1" y="315.3">WTR0_PRX_LB3_GSM_850_W_B5</text>
<text x="408.8" y="322.9">WTR-4905-1-60WLNSP-TR-01-0 WLNSP</text>
</g>
</svg>
